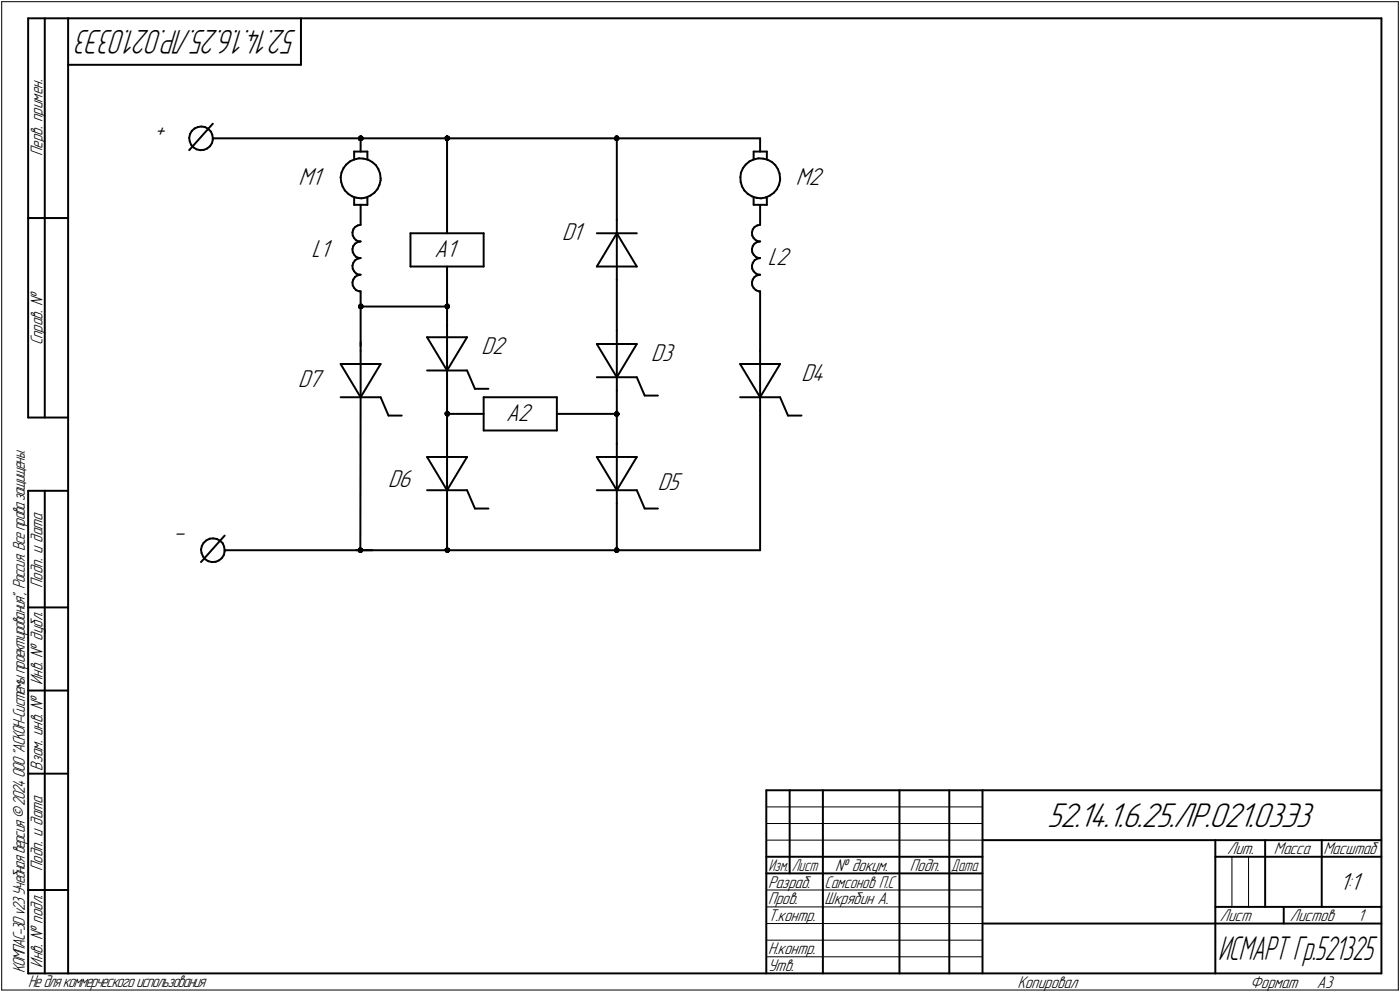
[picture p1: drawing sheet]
<svg xmlns="http://www.w3.org/2000/svg" width="421mm" height="298mm" viewBox="0 0 421 298" stroke-linecap="round" stroke-linejoin="round" font-family="sans-serif">
<g fill="none" stroke="#000" stroke-width=".59">
<path d="M8.5 5.5v120zM8.5 5.5h12zM13.5 5.5v120zM20.5 5.5v287zM20.5 5.5h395zM20.5 19.5h70zM90.5 5.5v14zM415.5 5.5v287zM57.7 39.4l.8-.8zM57.7 39.4l-.6 .9zM58.5 38.6l1-.4zM59.5 38.2l1-.2z"/>
<path d="M60.5 38l1.1 .2zM61.6 38.2l1 .5zM62.6 38.7l.8 .8zM63.4 39.5l.4 1zM64 37.2l-7.1 7.9zM56.9 41.4l.2 1.1zM57.1 42.5l.4 1zM57.1 40.3l-.2 1.1zM57.5 43.5l.7 .8zM58.2 44.3l.9 .6zM59.1 44.9l1.1 .2zM60.2 45.1l1.1-.1z"/>
<path d="M61.3 45l1-.4zM62.3 44.6l.9-.7zM63.8 43l-.6 .9zM63.8 40.5l.2 1.1zM64 41.6h44.5zM64 41.9l-.2 1.1zM64 41.6v.3zM102.4 53.3l.2 1.4zM102.6 54.7l.4 1.3zM102.7 51.9l-.3 1.4zM103 56l.7 1.2zM103.3 50.5l-.6 1.4z"/>
<path d="M103.7 57.2l1 1.1zM104.1 49.4l1.1-.9zM104.1 49.4l-.8 1.1zM104.7 58.3l1.2 .7zM105.2 48.5l1.3-.6zM105.9 59l1.4 .4zM106.5 47.9l1.4-.3zM106.5 45.6v2.3zM106.5 45.6h4zM106.5 59.3v2.3zM107.3 59.4l1.4 .2zM107.9 47.6l1.4 .1z"/>
<path d="M108.5 41.6v4zM108.5 41.6h26zM108.7 59.6l1.5-.2zM109.3 47.7l1.4 .3zM110.2 59.4l1.2-.6zM110.5 45.6v2.3zM110.5 59.3v2.3zM110.7 48l1.2 .7zM111.4 58.8l1.2-.9zM111.9 48.7l1.1 .9zM113 49.6l.8 1.2zM113.5 56.8l-.9 1.1z"/>
<path d="M113.8 50.8l.5 1.4zM114.1 55.5l-.6 1.3zM114.3 52.2l.2 1.4zM114.5 54.2l-.4 1.3zM114.5 53.6v.6zM134.5 41.6v28.5zM134.5 41.6h94.1zM185.5 41.6v24.4zM222.7 53.3l.1 1.4zM222.8 54.7l.4 1.3zM222.8 51.9l-.1 1.4zM223.2 56l.7 1.2z"/>
<path d="M223.4 50.5l-.6 1.4zM223.9 57.2l1 1.1zM224.3 49.4l1.1-.9zM224.3 49.4l-.9 1.1zM224.9 58.3l1.2 .7zM225.4 48.5l1.3-.6zM226.1 59l1.4 .4zM226.7 47.9l1.4-.3zM226.7 45.6v2.3zM226.7 45.6h3.9zM226.7 59.3v2.3zM227.5 59.4l1.4 .2z"/>
<path d="M228.1 47.6l1.4 .1zM228.6 41.6v4zM228.9 59.6l1.4-.2zM229.5 47.7l1.4 .3zM230.3 59.4l1.3-.6zM230.6 45.6v2.3zM230.6 59.3v2.3zM230.9 48l1.3 .7zM231.6 58.8l1.1-.9zM232.2 48.7l1 .9zM233.2 49.6l.7 1.2zM233.7 56.8l-1 1.1z"/>
<path d="M233.9 50.8l.5 1.4zM234.3 55.5l-.6 1.3zM234.4 52.2l.2 1.4zM234.6 54.2l-.3 1.3zM234.6 53.6v.6zM8.5 65.5h12zM106 79.8l.1 1zM106 74.8l.1 1zM106 69.8l.1 1zM106.1 75.8l.4 .7zM106.1 70.8l.4 .7zM106.3 79l-.3 .8z"/>
<path d="M106.3 73.9l-.3 .9zM106.3 68.9l-.3 .9zM106.5 76.5l.6 .7zM106.5 71.5l.6 .7zM106.5 61.6h4zM106.8 78.2l.8-.5zM106.8 78.2l-.5 .8zM106.8 73.2l.8-.5zM106.8 73.2l-.5 .7zM106.8 68.2l.8-.5zM106.8 68.2l-.5 .7zM107.1 77.2l.9 .4z"/>
<path d="M107.1 72.2l.9 .4zM107.6 77.7l.9-.1zM107.6 72.7l.9-.1zM107.6 67.7l.9-.1zM108 77.6h.5zM108 72.6h.5zM108.5 61.6v6zM123.4 70.1h22.1zM123.4 70.1v10zM145.5 70.1v10zM179.5 70.1h6zM185.5 70.1v10z"/>
<path d="M185.5 70.1l-6 10zM185.5 70.1l6 10zM185.5 70.1h6zM185.5 66v4.1zM226.1 79.8l.1 1zM226.1 74.8l.1 1zM226.1 69.8l.1 1zM226.2 75.8l.5 .7zM226.2 70.8l.5 .7zM226.4 79l-.3 .8zM226.4 73.9l-.3 .9zM226.4 68.9l-.3 .9z"/>
<path d="M226.7 76.5l.6 .7zM226.7 71.5l.6 .7zM226.7 61.6h3.9zM226.9 78.2l.9-.5zM226.9 78.2l-.5 .8zM226.9 73.2l.9-.5zM226.9 73.2l-.5 .7zM226.9 68.2l.9-.5zM226.9 68.2l-.5 .7zM227.3 77.2l.9 .4zM227.3 72.2l.9 .4zM227.8 77.7l.8-.1z"/>
<path d="M227.8 72.7l.8-.1zM227.8 67.7l.8-.1zM228.2 77.6h.4zM228.2 72.6h.4zM228.6 61.6v6zM106 84.8l.1 1zM106.1 85.8l.4 .7zM106.1 80.8l.4 .7zM106.3 84l-.3 .8zM106.5 86.5l.6 .7zM106.5 81.5l.6 .7zM106.8 83.2l.8-.5z"/>
<path d="M106.8 83.2l-.5 .8zM107.1 87.2l.9 .3zM107.1 82.2l.9 .3zM107.6 82.7l.9-.2zM108 87.5h.5zM108 82.5h.5zM108.5 87.5v4.6zM108.5 92.1h26zM108.5 92.1v12zM123.4 80.1h22.1zM134.5 80.1v12zM134.5 92.1v5.9z"/>
<path d="M134.5 97.4v3.9zM179.5 80.1h6zM185.5 99.3v4.1zM185.5 80.1v4zM185.5 80.1h6zM185.5 84.1v15.2zM226.1 84.8l.1 1zM226.2 85.8l.5 .7zM226.2 80.8l.5 .7zM226.4 84l-.3 .8zM226.7 86.5l.6 .7zM226.7 81.5l.6 .7z"/>
<path d="M226.9 83.2l.9-.5zM226.9 83.2l-.5 .8zM227.3 87.2l.9 .3zM227.3 82.2l.9 .3zM227.8 82.7l.8-.2zM228.2 87.5h.4zM228.2 82.5h.4zM228.6 87.5v17.9zM102.4 109.4h6.1zM102.4 109.4l6.1 10zM102.4 119.4h6.1zM108.5 105.4v4z"/>
<path d="M108.5 109.4h6zM108.5 109.4v10zM108.5 119.4h6zM108.5 102.8v2.6zM108.5 119.4l-.1 46zM114.5 109.4l-6 10zM114.5 119.4l2.3 5.5zM128.4 101.3h6.1zM128.4 101.3l6.1 10zM128.4 111.3h6.1zM134.5 101.3h6zM134.5 101.3v10z"/>
<path d="M134.5 111.3h6zM134.5 111.3v4zM134.5 115.3v18zM140.5 101.3l-6 10zM140.5 111.3l2.3 5.5zM142.8 116.8h4.1zM145.5 119.4h22zM145.5 119.4v10zM167.5 119.4v10zM179.5 103.4h6zM179.5 103.4l6 10zM179.5 113.4h6z"/>
<path d="M185.5 103.4h6zM185.5 103.4v10zM185.5 113.4h6zM185.5 113.4v3.9zM185.5 117.3v7.1zM191.5 103.4l-6 10zM191.5 113.4l2.4 5.5zM193.9 118.9h4zM222.6 109.4h6zM222.6 109.4l6 10zM222.6 119.4h6zM228.6 105.4v4z"/>
<path d="M228.6 109.4h6zM228.6 109.4v10zM228.6 119.4h6zM228.6 119.4v4zM234.6 109.4l-6 10zM234.6 119.4l2.4 5.5zM8.5 125.5h12zM116.8 124.9h4zM128.4 137.3h6.1zM128.4 137.3l6.1 10zM134.5 133.3v4zM134.5 137.3h6z"/>
<path d="M134.5 137.3v10zM134.5 124.4h11zM140.5 137.3l-6 10zM145.5 129.4h22zM167.5 124.4h18zM179.5 137.3h6zM179.5 137.3l6 10zM185.5 133.3v4zM185.5 137.3h6zM185.5 137.3v10zM185.5 124.4v8.9zM191.5 137.3l-6 10z"/>
<path d="M228.6 123.4v42zM237 124.9h4zM8.5 147.5v145zM8.5 147.5h12zM13.5 147.5v145zM128.4 147.3h6.1zM134.5 147.3h6zM134.5 147.3v4zM134.5 151.3v14.1zM140.5 147.3l2.3 5.5zM142.8 152.8h4.1zM179.5 147.3h6z"/>
<path d="M185.5 147.3h6zM185.5 147.3v4zM185.5 151.3v14.1zM191.5 147.3l2.4 5.5zM193.9 152.8h4zM60.5 165.2l.1 1zM60.6 166.2l.4 1zM60.7 164.1l-.2 1.1zM61 167.2l.7 .9zM61.2 163.2l.9-.8zM61.2 163.2l-.5 .9zM61.7 168.1l1 .6z"/>
<path d="M62.1 162.4l1-.5zM62.7 168.7l1.1 .2zM63.1 161.9l1-.1zM63.8 168.9l1.1-.1zM64.1 161.8l1.1 .2zM64.9 168.8l1-.4zM65.2 162l.9 .5zM65.9 168.4l.8-.7zM66.1 162.5l.9 .7zM67 163.2l.4 1.1zM67.3 166.8l-.6 .9zM67.4 164.3l.2 1.1z"/>
<path d="M67.6 165.4h44.4zM67.6 165.7l-.3 1.1zM67.6 165.4v.3zM67.6 161l-7.1 7.9zM107.3 165.4h27.2zM134.5 165.4h51zM185.5 165.4h43.1zM8.5 182.5h12zM8.5 207.5h12zM8.5 232.5h12zM230.5 237.5h185zM230.5 237.5v55z"/>
<path d="M237.5 237.5v25zM247.5 237.5v55zM270.5 237.5v55zM285.5 237.5v55zM295.5 237.5v55zM230.5 257.5h65zM295.5 252.5h120zM365.5 252.5v40zM365.5 257.5h15zM380.5 252.5v20zM380.5 257.5h35zM397.5 252.5v20z"/>
<path d="M8.5 267.5h12zM230.5 262.5h65zM295.5 277.5h70zM365.5 277.5h50zM365.5 272.5h50zM386.1 272.5v5zM8.5 292.5h12zM20.5 292.5h395z"/>
</g>
<g fill="#000" stroke="#000" stroke-width=".3">
<path d="M108.2 40.8h.5zM108.1 40.9h.8zM108 41h1.1zM107.9 41.1h1.2zM107.8 41.1h1.4zM107.8 41.2h1.4zM107.8 41.3h1.4zM107.8 41.4h1.5zM107.8 41.5h1.5zM107.8 41.6h1.5zM107.7 41.7h1.6zM107.8 41.7h1.5zM107.8 41.8h1.5zM107.8 41.9h1.4zM107.9 42h1.2zM107.9 42.1h1.2zM107.9 42.2h1.1zM108.1 42.2h.8z"/>
<path d="M134.2 40.8h.5zM134.1 40.9h.8zM134 41h1zM133.9 41.1h1.2zM133.8 41.1h1.4zM133.8 41.2h1.4zM133.8 41.3h1.4zM133.8 41.4h1.5zM133.8 41.5h1.5zM133.8 41.6h1.5zM133.7 41.7h1.6zM133.8 41.7h1.5zM133.8 41.8h1.5zM133.9 41.9h1.3zM133.9 42h1.2zM133.9 42.1h1.1zM133.9 42.2h1.1zM134.2 42.2h.7z"/>
<path d="M185.2 40.8h.5zM185.1 40.9h.7zM185 41h1zM184.9 41.1h1.2zM184.8 41.1h1.4zM184.8 41.2h1.4zM184.8 41.3h1.4zM184.7 41.4h1.6zM184.7 41.5h1.6zM184.7 41.6h1.6zM184.7 41.7h1.6zM184.7 41.7h1.6zM184.7 41.8h1.6zM184.8 41.9h1.4zM184.8 42h1.3zM184.9 42.1h1.1zM184.9 42.2h1zM185.2 42.2h.6z"/>
<path d="M108.2 91.4h.7zM108.1 91.4h.9zM108 91.5h1.1zM107.9 91.6h1.2zM107.8 91.7h1.4zM107.8 91.8h1.4zM107.8 91.9h1.4zM107.8 91.9h1.5zM107.8 92h1.5zM107.8 92.1h1.5zM107.7 92.2h1.6zM107.8 92.3h1.5zM107.8 92.4h1.4zM107.9 92.5h1.3zM107.9 92.5h1.2zM107.9 92.6h1.2zM108 92.7h1zM108.2 92.8h.7z"/>
<path d="M134.2 91.4h.7zM134.1 91.4h.9zM134 91.5h1zM133.9 91.6h1.2zM133.8 91.7h1.4zM133.8 91.8h1.4zM133.8 91.9h1.4zM133.8 91.9h1.5zM133.8 92h1.5zM133.8 92.1h1.5zM133.7 92.2h1.6zM133.8 92.3h1.5zM133.9 92.4h1.3zM133.9 92.5h1.3zM133.9 92.5h1.2zM133.9 92.6h1.1zM134.1 92.7h.9zM134.3 92.8h.6z"/>
<path d="M134.2 123.6h.5zM134.1 123.7h.8zM134 123.8h1zM133.9 123.9h1.2zM133.8 124h1.4zM133.8 124h1.4zM133.8 124.1h1.4zM133.8 124.2h1.5zM133.8 124.3h1.5zM133.8 124.4h1.5zM133.7 124.5h1.6zM133.8 124.5h1.5zM133.9 124.6h1.3zM133.9 124.7h1.3zM133.9 124.8h1.2zM133.9 124.9h1.1zM134.1 125h.9zM134.3 125.1h.6z"/>
<path d="M185.2 123.7h.6zM185.1 123.8h.8zM185 123.9h1zM184.9 124h1.2zM184.8 124h1.4zM184.8 124.1h1.4zM184.8 124.2h1.5zM184.7 124.3h1.6zM184.7 124.4h1.6zM184.7 124.5h1.6zM184.7 124.5h1.6zM184.7 124.6h1.6zM184.8 124.7h1.4zM184.8 124.8h1.4zM184.9 124.9h1.2zM184.9 125h1.1zM185.1 125.1h.8zM185.3 125.1h.5z"/>
<path d="M108 164.6h.5zM107.9 164.7h.8zM107.9 164.8h1zM107.8 164.8h1.3zM107.7 164.9h1.4zM107.7 165h1.4zM107.7 165.1h1.4zM107.7 165.2h1.4zM107.7 165.3h1.4zM107.7 165.4h1.4zM107.6 165.4h1.5zM107.7 165.5h1.4zM107.7 165.6h1.4zM107.8 165.7h1.3zM107.8 165.8h1.3zM107.8 165.9h1.2zM107.9 165.9h1zM108.1 166h.7z"/>
<path d="M134.2 164.6h.5zM134.1 164.7h.8zM134 164.8h1zM133.9 164.8h1.2zM133.8 164.9h1.4zM133.8 165h1.4zM133.8 165.1h1.4zM133.8 165.2h1.5zM133.8 165.3h1.5zM133.8 165.4h1.5zM133.7 165.4h1.6zM133.8 165.5h1.5zM133.9 165.6h1.3zM133.9 165.7h1.3zM133.9 165.8h1.2zM133.9 165.9h1.1zM134.1 165.9h.9zM134.3 166h.6z"/>
<path d="M185.2 164.6h.5zM185.1 164.7h.7zM185 164.8h1zM184.9 164.8h1.2zM184.8 164.9h1.4zM184.8 165h1.4zM184.8 165.1h1.4zM184.7 165.2h1.6zM184.7 165.3h1.6zM184.7 165.4h1.6zM184.7 165.4h1.6zM184.7 165.5h1.6zM184.8 165.6h1.4zM184.8 165.7h1.4zM184.9 165.8h1.2zM184.9 165.9h1.1zM185.1 165.9h.8zM185.3 166h.5z"/>
</g>
<g fill="#fff" stroke="#fff" stroke-width=".3">
<path d="M89.7 50h8zM89.7 50.1h8zM89.7 50.2h8zM89.7 50.3h8zM89.7 50.4h8zM89.7 50.5h8zM89.7 50.5h8zM89.7 50.6h8zM89.7 50.7h8zM89.7 50.8h8zM89.7 50.9h8zM89.7 51h8zM89.7 51.1h8zM89.7 51.1h8zM89.7 51.2h8zM89.7 51.3h8zM89.7 51.4h8zM89.7 51.5h8zM89.7 51.6h8zM89.7 51.6h8zM89.7 51.7h8zM89.7 51.8h8zM89.7 51.9h8zM89.7 52h8zM89.7 52.1h8zM89.7 52.2h8zM89.7 52.2h8zM89.7 52.3h8zM89.7 52.4h8zM89.7 52.5h8zM89.7 52.6h8zM89.7 52.7h8zM89.7 52.7h8zM89.7 52.8h8zM89.7 52.9h8zM89.7 53h8zM89.7 53.1h8zM89.7 53.2h8zM89.7 53.3h8zM89.7 53.3h8zM89.7 53.4h8zM89.7 53.5h8zM89.7 53.6h8zM89.7 53.7h8zM89.7 53.8h8zM89.7 53.8h8zM89.7 53.9h8zM89.7 54h8zM89.7 54.1h8zM89.7 54.2h8zM89.7 54.3h8zM89.7 54.4h8zM89.7 54.4h8zM89.7 54.5h8zM89.7 54.6h8zM89.7 54.7h8zM89.7 54.8h8zM89.7 54.9h8zM89.7 54.9h8zM89.7 55h8zM89.7 55.1h8zM89.7 55.2h8zM89.7 55.3h8zM89.7 55.4h8zM89.7 55.5h8zM89.7 55.5h8zM89.7 55.6h8zM89.7 55.7h8zM89.7 55.8h8zM89.7 55.9h8zM89.7 56h8zM89.7 56h8zM89.7 56.1h8zM89.7 56.2h8zM89.7 56.3h8zM89.7 56.4h8zM89.7 56.5h8zM89.7 56.6h8zM89.7 56.6h8zM89.7 56.7h8zM89.7 56.8h8zM89.7 56.9h8zM89.7 57h8zM89.7 57.1h8z"/>
<path d="M239.4 50h8.9zM239.4 50.1h8.9zM239.4 50.2h8.9zM239.4 50.3h8.9zM239.4 50.4h8.9zM239.4 50.5h8.9zM239.4 50.5h8.9zM239.4 50.6h8.9zM239.4 50.7h8.9zM239.4 50.8h8.9zM239.4 50.9h8.9zM239.4 51h8.9zM239.4 51.1h8.9zM239.4 51.1h8.9zM239.4 51.2h8.9zM239.4 51.3h8.9zM239.4 51.4h8.9zM239.4 51.5h8.9zM239.4 51.6h8.9zM239.4 51.6h8.9zM239.4 51.7h8.9zM239.4 51.8h8.9zM239.4 51.9h8.9zM239.4 52h8.9zM239.4 52.1h8.9zM239.4 52.2h8.9zM239.4 52.2h8.9zM239.4 52.3h8.9zM239.4 52.4h8.9zM239.4 52.5h8.9zM239.4 52.6h8.9zM239.4 52.7h8.9zM239.4 52.7h8.9zM239.4 52.8h8.9zM239.4 52.9h8.9zM239.4 53h8.9zM239.4 53.1h8.9zM239.4 53.2h8.9zM239.4 53.3h8.9zM239.4 53.3h8.9zM239.4 53.4h8.9zM239.4 53.5h8.9zM239.4 53.6h8.9zM239.4 53.7h8.9zM239.4 53.8h8.9zM239.4 53.8h8.9zM239.4 53.9h8.9zM239.4 54h8.9zM239.4 54.1h8.9zM239.4 54.2h8.9zM239.4 54.3h8.9zM239.4 54.4h8.9zM239.4 54.4h8.9zM239.4 54.5h8.9zM239.4 54.6h8.9zM239.4 54.7h8.9zM239.4 54.8h8.9zM239.4 54.9h8.9zM239.4 54.9h8.9zM239.4 55h8.9zM239.4 55.1h8.9zM239.4 55.2h8.9zM239.4 55.3h8.9zM239.4 55.4h8.9zM239.4 55.5h8.9zM239.4 55.5h8.9zM239.4 55.6h8.9zM239.4 55.7h8.9zM239.4 55.8h8.9zM239.4 55.9h8.9zM239.4 56h8.9zM239.4 56h8.9zM239.4 56.1h8.9zM239.4 56.2h8.9zM239.4 56.3h8.9zM239.4 56.4h8.9zM239.4 56.5h8.9zM239.4 56.6h8.9zM239.4 56.6h8.9zM239.4 56.7h8.9zM239.4 56.8h8.9zM239.4 56.9h8.9zM239.4 57h8.9zM239.4 57.1h8.9z"/>
<path d="M93.7 71.5h6.5zM93.7 71.6h6.5zM93.7 71.7h6.5zM93.7 71.8h6.5zM93.7 71.9h6.5zM93.7 72h6.5zM93.7 72.1h6.5zM93.7 72.1h6.5zM93.7 72.2h6.5zM93.7 72.3h6.5zM93.7 72.4h6.5zM93.7 72.5h6.5zM93.7 72.6h6.5zM93.7 72.6h6.5zM93.7 72.7h6.5zM93.7 72.8h6.5zM93.7 72.9h6.5zM93.7 73h6.5zM93.7 73.1h6.5zM93.7 73.2h6.5zM93.7 73.2h6.5zM93.7 73.3h6.5zM93.7 73.4h6.5zM93.7 73.5h6.5zM93.7 73.6h6.5zM93.7 73.7h6.5zM93.7 73.7h6.5zM93.7 73.8h6.5zM93.7 73.9h6.5zM93.7 74h6.5zM93.7 74.1h6.5zM93.7 74.2h6.5zM93.7 74.3h6.5zM93.7 74.3h6.5zM93.7 74.4h6.5zM93.7 74.5h6.5zM93.7 74.6h6.5zM93.7 74.7h6.5zM93.7 74.8h6.5zM93.7 74.8h6.5zM93.7 74.9h6.5zM93.7 75h6.5zM93.7 75.1h6.5zM93.7 75.2h6.5zM93.7 75.3h6.5zM93.7 75.4h6.5zM93.7 75.4h6.5zM93.7 75.5h6.5zM93.7 75.6h6.5zM93.7 75.7h6.5zM93.7 75.8h6.5zM93.7 75.9h6.5zM93.7 75.9h6.5zM93.7 76h6.5zM93.7 76.1h6.5zM93.7 76.2h6.5zM93.7 76.3h6.5zM93.7 76.4h6.5zM93.7 76.5h6.5zM93.7 76.5h6.5zM93.7 76.6h6.5zM93.7 76.7h6.5zM93.7 76.8h6.5zM93.7 76.9h6.5zM93.7 77h6.5zM93.7 77h6.5zM93.7 77.1h6.5zM93.7 77.2h6.5zM93.7 77.3h6.5zM93.7 77.4h6.5zM93.7 77.5h6.5zM93.7 77.6h6.5zM93.7 77.6h6.5zM93.7 77.7h6.5zM93.7 77.8h6.5zM93.7 77.9h6.5zM93.7 78h6.5zM93.7 78.1h6.5zM93.7 78.1h6.5zM93.7 78.2h6.5zM93.7 78.3h6.5zM93.7 78.4h6.5zM93.7 78.5h6.5zM93.7 78.6h6.5z"/>
<path d="M230.9 74h7.5zM230.9 74.1h7.5zM230.9 74.2h7.5zM230.9 74.3h7.5zM230.9 74.3h7.5zM230.9 74.4h7.5zM230.9 74.5h7.5zM230.9 74.6h7.5zM230.9 74.7h7.5zM230.9 74.8h7.5zM230.9 74.8h7.5zM230.9 74.9h7.5zM230.9 75h7.5zM230.9 75.1h7.5zM230.9 75.2h7.5zM230.9 75.3h7.5zM230.9 75.4h7.5zM230.9 75.4h7.5zM230.9 75.5h7.5zM230.9 75.6h7.5zM230.9 75.7h7.5zM230.9 75.8h7.5zM230.9 75.9h7.5zM230.9 75.9h7.5zM230.9 76h7.5zM230.9 76.1h7.5zM230.9 76.2h7.5zM230.9 76.3h7.5zM230.9 76.4h7.5zM230.9 76.5h7.5zM230.9 76.5h7.5zM230.9 76.6h7.5zM230.9 76.7h7.5zM230.9 76.8h7.5zM230.9 76.9h7.5zM230.9 77h7.5zM230.9 77h7.5zM230.9 77.1h7.5zM230.9 77.2h7.5zM230.9 77.3h7.5zM230.9 77.4h7.5zM230.9 77.5h7.5zM230.9 77.6h7.5zM230.9 77.6h7.5zM230.9 77.7h7.5zM230.9 77.8h7.5zM230.9 77.9h7.5zM230.9 78h7.5zM230.9 78.1h7.5zM230.9 78.1h7.5zM230.9 78.2h7.5zM230.9 78.3h7.5zM230.9 78.4h7.5zM230.9 78.5h7.5zM230.9 78.6h7.5zM230.9 78.7h7.5zM230.9 78.7h7.5zM230.9 78.8h7.5zM230.9 78.9h7.5zM230.9 79h7.5zM230.9 79.1h7.5zM230.9 79.2h7.5zM230.9 79.2h7.5zM230.9 79.3h7.5zM230.9 79.4h7.5zM230.9 79.5h7.5zM230.9 79.6h7.5zM230.9 79.7h7.5zM230.9 79.8h7.5zM230.9 79.8h7.5zM230.9 79.9h7.5zM230.9 80h7.5zM230.9 80.1h7.5zM230.9 80.2h7.5zM230.9 80.3h7.5zM230.9 80.3h7.5zM230.9 80.4h7.5zM230.9 80.5h7.5zM230.9 80.6h7.5zM230.9 80.7h7.5zM230.9 80.8h7.5zM230.9 80.9h7.5zM230.9 80.9h7.5zM230.9 81h7.5z"/>
<path d="M169.1 66.5h7.1zM169.1 66.6h7.1zM169.1 66.7h7.1zM169.1 66.8h7.1zM169.1 66.9h7.1zM169.1 67h7.1zM169.1 67.1h7.1zM169.1 67.1h7.1zM169.1 67.2h7.1zM169.1 67.3h7.1zM169.1 67.4h7.1zM169.1 67.5h7.1zM169.1 67.6h7.1zM169.1 67.6h7.1zM169.1 67.7h7.1zM169.1 67.8h7.1zM169.1 67.9h7.1zM169.1 68h7.1zM169.1 68.1h7.1zM169.1 68.2h7.1zM169.1 68.2h7.1zM169.1 68.3h7.1zM169.1 68.4h7.1zM169.1 68.5h7.1zM169.1 68.6h7.1zM169.1 68.7h7.1zM169.1 68.7h7.1zM169.1 68.8h7.1zM169.1 68.9h7.1zM169.1 69h7.1zM169.1 69.1h7.1zM169.1 69.2h7.1zM169.1 69.3h7.1zM169.1 69.3h7.1zM169.1 69.4h7.1zM169.1 69.5h7.1zM169.1 69.6h7.1zM169.1 69.7h7.1zM169.1 69.8h7.1zM169.1 69.8h7.1zM169.1 69.9h7.1zM169.1 70h7.1zM169.1 70.1h7.1zM169.1 70.2h7.1zM169.1 70.3h7.1zM169.1 70.4h7.1zM169.1 70.4h7.1zM169.1 70.5h7.1zM169.1 70.6h7.1zM169.1 70.7h7.1zM169.1 70.8h7.1zM169.1 70.9h7.1zM169.1 71h7.1zM169.1 71h7.1zM169.1 71.1h7.1zM169.1 71.2h7.1zM169.1 71.3h7.1zM169.1 71.4h7.1zM169.1 71.5h7.1zM169.1 71.5h7.1zM169.1 71.6h7.1zM169.1 71.7h7.1zM169.1 71.8h7.1zM169.1 71.9h7.1zM169.1 72h7.1zM169.1 72.1h7.1zM169.1 72.1h7.1zM169.1 72.2h7.1zM169.1 72.3h7.1zM169.1 72.4h7.1zM169.1 72.5h7.1zM169.1 72.6h7.1zM169.1 72.6h7.1zM169.1 72.7h7.1zM169.1 72.8h7.1zM169.1 72.9h7.1zM169.1 73h7.1zM169.1 73.1h7.1zM169.1 73.2h7.1zM169.1 73.2h7.1zM169.1 73.3h7.1zM169.1 73.4h7.1zM169.1 73.5h7.1zM169.1 73.6h7.1z"/>
<path d="M144.9 100.8h8.1zM144.9 100.8h8.1zM144.9 100.9h8.1zM144.9 101h8.1zM144.9 101.1h8.1zM144.9 101.2h8.1zM144.9 101.3h8.1zM144.9 101.3h8.1zM144.9 101.4h8.1zM144.9 101.5h8.1zM144.9 101.6h8.1zM144.9 101.7h8.1zM144.9 101.8h8.1zM144.9 101.9h8.1zM144.9 101.9h8.1zM144.9 102h8.1zM144.9 102.1h8.1zM144.9 102.2h8.1zM144.9 102.3h8.1zM144.9 102.4h8.1zM144.9 102.4h8.1zM144.9 102.5h8.1zM144.9 102.6h8.1zM144.9 102.7h8.1zM144.9 102.8h8.1zM144.9 102.9h8.1zM144.9 103h8.1zM144.9 103h8.1zM144.9 103.1h8.1zM144.9 103.2h8.1zM144.9 103.3h8.1zM144.9 103.4h8.1zM144.9 103.5h8.1zM144.9 103.5h8.1zM144.9 103.6h8.1zM144.9 103.7h8.1zM144.9 103.8h8.1zM144.9 103.9h8.1zM144.9 104h8.1zM144.9 104.1h8.1zM144.9 104.1h8.1zM144.9 104.2h8.1zM144.9 104.3h8.1zM144.9 104.4h8.1zM144.9 104.5h8.1zM144.9 104.6h8.1zM144.9 104.6h8.1zM144.9 104.7h8.1zM144.9 104.8h8.1zM144.9 104.9h8.1zM144.9 105h8.1zM144.9 105.1h8.1zM144.9 105.2h8.1zM144.9 105.2h8.1zM144.9 105.3h8.1zM144.9 105.4h8.1zM144.9 105.5h8.1zM144.9 105.6h8.1zM144.9 105.7h8.1zM144.9 105.7h8.1zM144.9 105.8h8.1zM144.9 105.9h8.1zM144.9 106h8.1zM144.9 106.1h8.1zM144.9 106.2h8.1zM144.9 106.3h8.1zM144.9 106.3h8.1zM144.9 106.4h8.1zM144.9 106.5h8.1zM144.9 106.6h8.1zM144.9 106.7h8.1zM144.9 106.8h8.1zM144.9 106.8h8.1zM144.9 106.9h8.1zM144.9 107h8.1zM144.9 107.1h8.1zM144.9 107.2h8.1zM144.9 107.3h8.1zM144.9 107.4h8.1zM144.9 107.4h8.1zM144.9 107.5h8.1zM144.9 107.6h8.1zM144.9 107.7h8.1zM144.9 107.8h8.1z"/>
<path d="M195.8 102.8h7.8zM195.8 102.9h7.8zM195.8 103h7.8zM195.8 103h7.8zM195.8 103.1h7.8zM195.8 103.2h7.8zM195.8 103.3h7.8zM195.8 103.4h7.8zM195.8 103.5h7.8zM195.8 103.5h7.8zM195.8 103.6h7.8zM195.8 103.7h7.8zM195.8 103.8h7.8zM195.8 103.9h7.8zM195.8 104h7.8zM195.8 104.1h7.8zM195.8 104.1h7.8zM195.8 104.2h7.8zM195.8 104.3h7.8zM195.8 104.4h7.8zM195.8 104.5h7.8zM195.8 104.6h7.8zM195.8 104.6h7.8zM195.8 104.7h7.8zM195.8 104.8h7.8zM195.8 104.9h7.8zM195.8 105h7.8zM195.8 105.1h7.8zM195.8 105.2h7.8zM195.8 105.2h7.8zM195.8 105.3h7.8zM195.8 105.4h7.8zM195.8 105.5h7.8zM195.8 105.6h7.8zM195.8 105.7h7.8zM195.8 105.7h7.8zM195.8 105.8h7.8zM195.8 105.9h7.8zM195.8 106h7.8zM195.8 106.1h7.8zM195.8 106.2h7.8zM195.8 106.3h7.8zM195.8 106.3h7.8zM195.8 106.4h7.8zM195.8 106.5h7.8zM195.8 106.6h7.8zM195.8 106.7h7.8zM195.8 106.8h7.8zM195.8 106.8h7.8zM195.8 106.9h7.8zM195.8 107h7.8zM195.8 107.1h7.8zM195.8 107.2h7.8zM195.8 107.3h7.8zM195.8 107.4h7.8zM195.8 107.4h7.8zM195.8 107.5h7.8zM195.8 107.6h7.8zM195.8 107.7h7.8zM195.8 107.8h7.8zM195.8 107.9h7.8zM195.8 107.9h7.8zM195.8 108h7.8zM195.8 108.1h7.8zM195.8 108.2h7.8zM195.8 108.3h7.8zM195.8 108.4h7.8zM195.8 108.5h7.8zM195.8 108.5h7.8zM195.8 108.6h7.8zM195.8 108.7h7.8zM195.8 108.8h7.8zM195.8 108.9h7.8zM195.8 109h7.8zM195.8 109.1h7.8zM195.8 109.1h7.8zM195.8 109.2h7.8zM195.8 109.3h7.8zM195.8 109.4h7.8zM195.8 109.5h7.8zM195.8 109.6h7.8zM195.8 109.6h7.8zM195.8 109.7h7.8zM195.8 109.8h7.8z"/>
<path d="M241 108.8h8.2zM241 108.9h8.2zM241 109h8.2zM241 109.1h8.2zM241 109.1h8.2zM241 109.2h8.2zM241 109.3h8.2zM241 109.4h8.2zM241 109.5h8.2zM241 109.6h8.2zM241 109.6h8.2zM241 109.7h8.2zM241 109.8h8.2zM241 109.9h8.2zM241 110h8.2zM241 110.1h8.2zM241 110.2h8.2zM241 110.2h8.2zM241 110.3h8.2zM241 110.4h8.2zM241 110.5h8.2zM241 110.6h8.2zM241 110.7h8.2zM241 110.7h8.2zM241 110.8h8.2zM241 110.9h8.2zM241 111h8.2zM241 111.1h8.2zM241 111.2h8.2zM241 111.3h8.2zM241 111.3h8.2zM241 111.4h8.2zM241 111.5h8.2zM241 111.6h8.2zM241 111.7h8.2zM241 111.8h8.2zM241 111.8h8.2zM241 111.9h8.2zM241 112h8.2zM241 112.1h8.2zM241 112.2h8.2zM241 112.3h8.2zM241 112.4h8.2zM241 112.4h8.2zM241 112.5h8.2zM241 112.6h8.2zM241 112.7h8.2zM241 112.8h8.2zM241 112.9h8.2zM241 112.9h8.2zM241 113h8.2zM241 113.1h8.2zM241 113.2h8.2zM241 113.3h8.2zM241 113.4h8.2zM241 113.5h8.2zM241 113.5h8.2zM241 113.6h8.2zM241 113.7h8.2zM241 113.8h8.2zM241 113.9h8.2zM241 114h8.2zM241 114h8.2zM241 114.1h8.2zM241 114.2h8.2zM241 114.3h8.2zM241 114.4h8.2zM241 114.5h8.2zM241 114.6h8.2zM241 114.6h8.2zM241 114.7h8.2zM241 114.8h8.2zM241 114.9h8.2zM241 115h8.2zM241 115.1h8.2zM241 115.1h8.2zM241 115.2h8.2zM241 115.3h8.2zM241 115.4h8.2zM241 115.5h8.2zM241 115.6h8.2zM241 115.7h8.2zM241 115.7h8.2zM241 115.8h8.2z"/>
<path d="M197.9 141.7h7.8zM197.9 141.8h7.8zM197.9 141.9h7.8zM197.9 142h7.8zM197.9 142.1h7.8zM197.9 142.2h7.8zM197.9 142.2h7.8zM197.9 142.3h7.8zM197.9 142.4h7.8zM197.9 142.5h7.8zM197.9 142.6h7.8zM197.9 142.7h7.8zM197.9 142.7h7.8zM197.9 142.8h7.8zM197.9 142.9h7.8zM197.9 143h7.8zM197.9 143.1h7.8zM197.9 143.2h7.8zM197.9 143.3h7.8zM197.9 143.3h7.8zM197.9 143.4h7.8zM197.9 143.5h7.8zM197.9 143.6h7.8zM197.9 143.7h7.8zM197.9 143.8h7.8zM197.9 143.8h7.8zM197.9 143.9h7.8zM197.9 144h7.8zM197.9 144.1h7.8zM197.9 144.2h7.8zM197.9 144.3h7.8zM197.9 144.4h7.8zM197.9 144.4h7.8zM197.9 144.5h7.8zM197.9 144.6h7.8zM197.9 144.7h7.8zM197.9 144.8h7.8zM197.9 144.9h7.8zM197.9 144.9h7.8zM197.9 145h7.8zM197.9 145.1h7.8zM197.9 145.2h7.8zM197.9 145.3h7.8zM197.9 145.4h7.8zM197.9 145.5h7.8zM197.9 145.5h7.8zM197.9 145.6h7.8zM197.9 145.7h7.8zM197.9 145.8h7.8zM197.9 145.9h7.8zM197.9 146h7.8zM197.9 146h7.8zM197.9 146.1h7.8zM197.9 146.2h7.8zM197.9 146.3h7.8zM197.9 146.4h7.8zM197.9 146.5h7.8zM197.9 146.6h7.8zM197.9 146.6h7.8zM197.9 146.7h7.8zM197.9 146.8h7.8zM197.9 146.9h7.8zM197.9 147h7.8zM197.9 147.1h7.8zM197.9 147.2h7.8zM197.9 147.2h7.8zM197.9 147.3h7.8zM197.9 147.4h7.8zM197.9 147.5h7.8zM197.9 147.6h7.8zM197.9 147.7h7.8zM197.9 147.7h7.8zM197.9 147.8h7.8zM197.9 147.9h7.8zM197.9 148h7.8zM197.9 148.1h7.8zM197.9 148.2h7.8zM197.9 148.3h7.8zM197.9 148.3h7.8zM197.9 148.4h7.8zM197.9 148.5h7.8zM197.9 148.6h7.8zM197.9 148.7h7.8zM197.9 148.8h7.8z"/>
</g>
<g fill="none" stroke="#000" stroke-width=".3">
<path d="M.5 .5v297zM.5 .5h420zM420.5 .5v297zM230.5 247.5h65zM230.5 252.5h65zM230.5 242.5h65zM370.5 257.5v15zM375.5 257.5v15zM230.5 267.5h65zM230.5 272.5h65zM230.5 277.5h65zM.5 297.5h420z"/>
<path d="M230.5 282.5h65zM230.5 287.5h65z"/>
</g>
<text font-size="10.9" x="315" y="248.5">52.14.1.6.25.ЛР.021.03Э3</text>
<text font-size="10.8" x="89.3" y="9" transform="rotate(-180 89.3 9)">52.14.1.6.25.ЛР.021.03Э3</text>
<text font-size="10.6" x="366.4" y="288.5">ИСМАРТ Гр.521325</text>
<g font-size="7.8">
<text x="46.6" y="41.3">+</text>
<text x="89.8" y="55.6">M1</text>
<text x="239.3" y="55.6">M2</text>
<text x="93.7" y="77.1">L1</text>
<text x="130.7" y="77.1">A1</text>
<text x="169.1" y="72.1">D1</text>
<text x="230.9" y="79.6">L2</text>
<text x="144.9" y="106.4">D2</text>
<text x="195.9" y="108.4">D3</text>
<text x="89.6" y="116.4">D7</text>
<text x="241" y="114.4">D4</text>
<text x="152.2" y="126.4">A2</text>
<text x="116.8" y="146.4">D6</text>
<text x="197.9" y="147.3">D5</text>
<text x="52.3" y="162.4">-</text>
<text x="402.9" y="267.5">1:1</text>
</g>
<g font-size="5.4">
<text x="12.8" y="46.9" transform="rotate(-90 12.8 46.9)">Перв. примен.</text>
<text x="12.8" y="103.8" transform="rotate(-90 12.8 103.8)">Справ. №</text>
<text x="12.8" y="176.7" transform="rotate(-90 12.8 176.7)">Подп. и дата</text>
<text x="12.8" y="205.8" transform="rotate(-90 12.8 205.8)">Инв. № дубл.</text>
<text x="12.8" y="231.6" transform="rotate(-90 12.8 231.6)">Взам. инв. №</text>
<text x="369.1" y="256.8">Лит.</text>
<text x="383.1" y="256.8">Масса</text>
<text x="398" y="256.8">Масштаб</text>
<text x="12.8" y="261.7" transform="rotate(-90 12.8 261.7)">Подп. и дата</text>
<text x="251.2" y="261.8">№ докум.</text>
<text x="273.6" y="261.8">Подп.</text>
<text x="231" y="266.8">Разраб.</text>
<text x="248" y="266.8">Самсонов П.С</text>
<text x="231" y="271.8">Пров.</text>
<text x="248" y="271.8">Шкрябин А.</text>
<text x="231" y="276.8">Т.контр.</text>
<text x="366.9" y="276.8">Лист</text>
<text x="387.9" y="276.8">Листов</text>
<text x="408.4" y="276.8">1</text>
<text x="231" y="286.8">Н.контр.</text>
<text x="7.5" y="292.5" transform="rotate(-90 7.5 292.5)">КОМПАС-3Dv23Учебнаяверсия©2024ООО&quot;АСКОН-Системыпроектирования&quot;, Россия. Всеправазащищены.</text>
<text x="12.8" y="290.8" transform="rotate(-90 12.8 290.8)">Инв. № подл.</text>
<text x="231" y="291.8">Утв.</text>
<text x="8.5" y="296.7">Недлякоммерческогоиспользования</text>
<text x="306" y="296.8">Копировал</text>
<text x="376" y="296.8">Формат</text>
<text x="396" y="296.8">A3</text>
</g>
<g font-size="5.3">
<text x="231.1" y="261.8">Изм.</text>
<text x="238.1" y="261.8">Лист</text>
<text x="286.1" y="261.8">Дата</text>
</g>
</svg>
